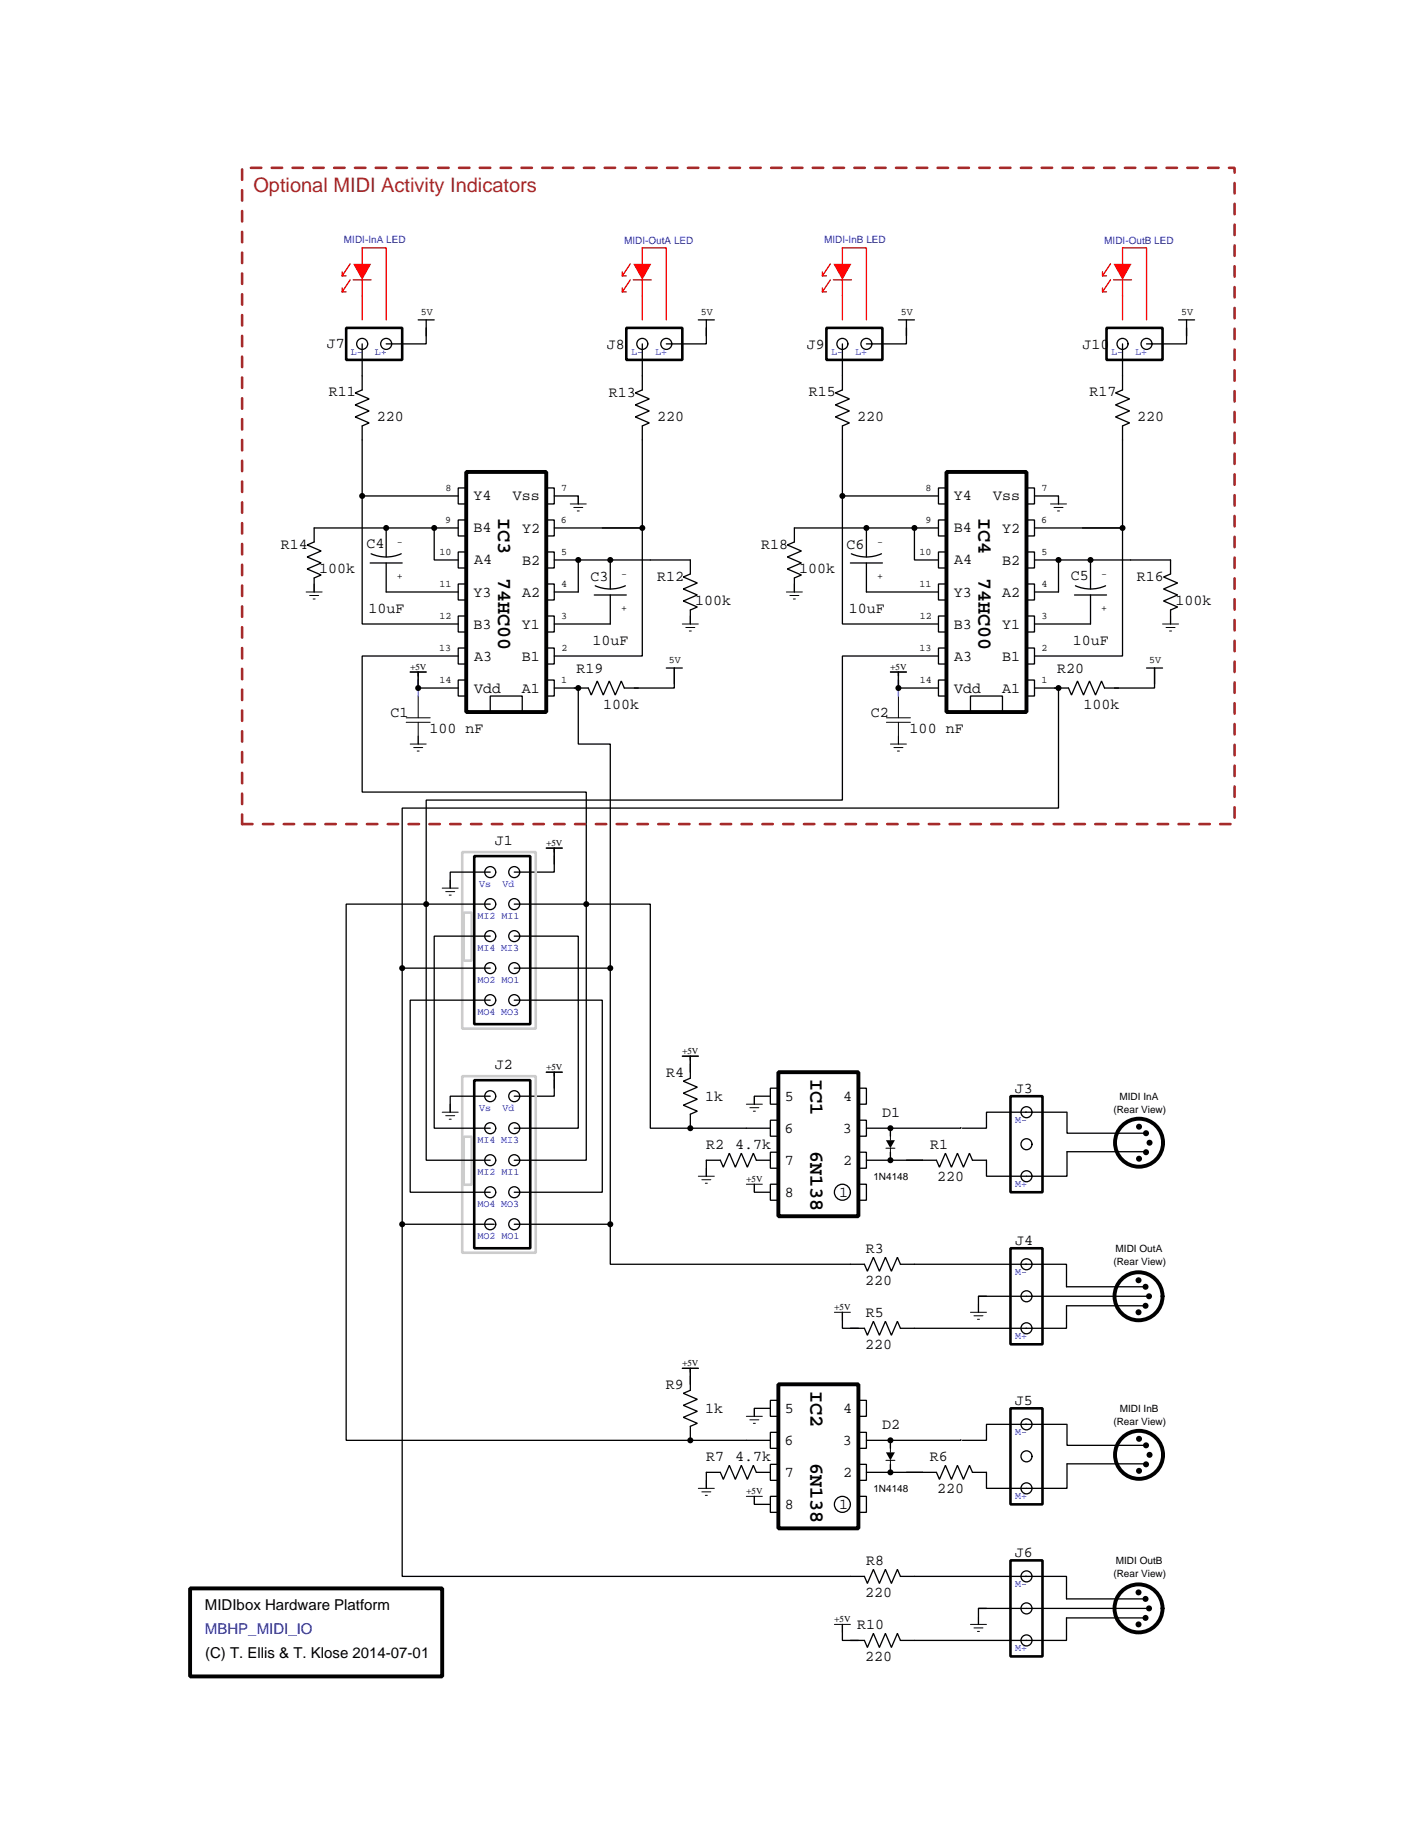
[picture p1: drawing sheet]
<svg xmlns="http://www.w3.org/2000/svg" width="216mm" height="279mm" viewBox="0 0 216 279" stroke-linecap="round" stroke-linejoin="round" font-family="sans-serif">
<g fill="none" stroke="#000" stroke-width=".59">
<path d="M70.6 71.5h12.2v36.4h-12.2zM117.9 162.5h12.2v21.8h-12.2zM117.9 209.7h12.2v21.9h-12.2zM28.8 240.7h38.2v13.3h-38.2z"/>
<circle cx="172.6" cy="173.1" r="3.6"/>
<circle cx="172.5" cy="196.4" r="3.6"/>
<circle cx="172.6" cy="220.4" r="3.6"/>
<circle cx="172.5" cy="243.7" r="3.6"/>
</g>
<g fill="none" stroke="#000" stroke-width=".2">
<path d="M54.9 52.1v7l-1.1 .4 2.1 .9-2.1 1 2.1 .9-2.1 .9 2.1 .9-1 .4v30h14.5M97.3 52.1v7l-1 .4 2.1 .9-2.1 1 2.1 .9-2.1 .9 2.1 .9-1.1 .4v15.5h-6M54.9 75.1h14.5M58.5 80v4.4M65.8 80v4.8h3.6M69.4 78.8h1.2v2.4h-1.2zM69.4 73.9h1.2v2.5h-1.2zM69.4 80h-21.8v2.1l-1.1 .5 2.2 .9-2.2 .9 2.2 .9-2.2 .9 2.2 .9-1.1 .5v2.1M82.8 78.8h1.2v2.4h-1.2zM82.8 73.9h1.2v2.5h-1.2zM84 80h13.3v19.4h-13.3M84 75.1h3.6v1.3"/>
<path d="M56.1 85.3h4.8M56.2 83.9a5.6 5.6 0 0 0 4.6 0M58.5 85.3v4.4h10.9M69.4 83.6h1.2v2.5h-1.2zM69.4 88.5h1.2v2.4h-1.2zM69.4 93.3h1.2v2.5h-1.2zM69.4 98.2h1.2v2.4h-1.2zM82.8 83.6h1.2v2.5h-1.2zM82.8 88.5h1.2v2.4h-1.2zM82.8 98.2h1.2v2.4h-1.2zM82.8 93.3h1.2v2.5h-1.2zM84 84.8h3.6v4.9h-3.6"/>
<path d="M87.6 84.8h17v2.2l-1.1 .4 2.2 .9-2.2 .9 2.2 1-2.2 .9 2.2 .9-1.1 .4v2.1M90 90.2h4.9M90.2 88.8a5.6 5.6 0 0 0 4.5 0M92.5 90.2v4.3h-8.5M92.5 84.8v4.4M63.4 103v1.2h6M69.4 103h1.2v2.5h-1.2zM74.3 105.5h4.8v2.4h-4.8zM82.8 103h1.2v2.5h-1.2zM64.6 137v38.8h9.7M74.3 132.1h-6.1v2.5M74.3 137h-21.9v81.2h52.2"/>
<path d="M77.9 137h20.6v33.9h6.1M84 129.7v2.4h-6.1M88.8 137v38.8h-10.9M74.3 141.8h-8.5v29.1h8.5M74.3 151.5h-12.2v29.1h12.2M74.3 146.7h-13.4v38.8h14M77.9 151.5h13.4v29.1h-13.4M77.9 146.7h14.6v38.8h-14.6M74.3 166.1h-6.1v2.4M84 163.7v2.4h-6.1M103.4 160h2.4M104.6 160v3.4l-1.1 .4 2.2 .9-2.2 .9 2.2 .9-2.2 1 2.2 .9-1.1 .4v2.1"/>
<path d="M104.6 170.9h12.1M114.3 179.4v1.2h2.4M116.7 169.7h1.2v2.5h-1.2zM116.7 174.6h1.2v2.4h-1.2zM116.7 179.4h1.2v2.5h-1.2zM116.7 164.9h1.2v2.4h-1.2zM116.7 166.1h-2.4v1.2M116.7 175.8h-2.1l-.5-1.1-.9 2.2-.9-2.2-.9 2.2-.9-2.2-.9 2.2-.5-1.1h-2.1v2.4M130.1 169.7h1.2v2.5h-1.2zM130.1 174.6h1.2v2.4h-1.2zM130.1 179.4h1.2v2.5h-1.2zM130.1 164.9h1.2v2.4h-1.2z"/>
<path d="M134.9 170.9v1.3M134.9 174.6v1.2M145.6 170.9h-14.3M155.4 168.5h6.2M155.5 168.5h-6v2.4h-3.7M161.7 168.5v3.2h11.9M173.7 174.5h-12v3.7h-12.2v-2.4h-2.2l-.4-1.1-.9 2.2-.9-2.2-.9 2.2-1-2.2-.9 2.2-.4-1.1h-10.6M60.9 185.5v53.4h70.1l.4 1 .9-2.1 .9 2.1 .9-2.1 1 2.1 .9-2.1 .4 1.1h19.1M92.5 185.5v6.1h38.5l.4 1 .9-2.1 .9 2.1 .9-2.1 1 2.1 .9-2.1 .4 1.1h19.1M127.6 198.8v2.5h2.5M148.2 196.4h25.5M149.5 196.4h-1.3v2.4"/>
<path d="M155.4 191.6h6.2v3.4h12M173.7 197.9h-12.1v3.4h-6.2M103.4 207.3h2.4M104.6 207.3v3.4l-1.1 .4 2.2 .9-2.2 .9 2.2 .9-2.2 1 2.2 .9-1.1 .4v2.1M104.6 218.2h12.1M116.7 217h1.2v2.5h-1.2zM116.7 212.2h1.2v2.4h-1.2zM116.7 213.4h-2.4v1.2M128.8 201.3h2.2l.4 1 .9-2.1 .9 2.1 .9-2.1 1 2.1 .9-2.1 .4 1.1h19.1M130.1 217h1.2v2.5h-1.2zM130.1 212.2h1.2v2.4h-1.2zM134.9 218.2v1.3"/>
<path d="M145.6 218.2h-14.3M155.4 215.8h6.2M155.5 215.8h-6v2.4h-3.7M161.7 215.8v3.2h11.9M114.3 226.7v1.2h2.4M116.7 221.9h1.2v2.4h-1.2zM116.7 226.7h1.2v2.5h-1.2zM116.7 223.1h-2.1l-.5-1.1-.9 2.1-.9-2.1-.9 2.1-.9-2.1-.9 2.1-.5-1h-2.1v2.4M130.1 221.9h1.2v2.4h-1.2zM130.1 226.7h1.2v2.5h-1.2zM134.9 221.9v1.2M155.4 238.9h6.2v3.4h12"/>
<path d="M173.7 221.8h-12v3.7h-12.2v-2.4h-2.2l-.4-1.1-.9 2.1-.9-2.1-.9 2.1-1-2.1-.9 2.1-.4-1h-10.6M127.6 246.1v2.5h2.5M128.8 248.6h2.2l.4 1 .9-2.1 .9 2.1 .9-2.1 1 2.1 .9-2.1 .4 1.1h19.1M148.2 243.7h25.5M149.5 243.7h-1.3v2.4M173.7 245.1h-12.1v3.5h-6.2"/>
<circle cx="54.9" cy="52.1" r=".83"/>
<circle cx="58.5" cy="52.1" r=".83"/>
<circle cx="97.3" cy="52.1" r=".83"/>
<circle cx="101" cy="52.1" r=".83"/>
<circle cx="74.3" cy="132.1" r=".83"/>
<circle cx="74.3" cy="137" r=".83"/>
<circle cx="77.9" cy="132.1" r=".83"/>
<circle cx="77.9" cy="137" r=".83"/>
<circle cx="74.3" cy="146.7" r=".83"/>
<circle cx="74.3" cy="141.8" r=".83"/>
<circle cx="74.3" cy="151.5" r=".83"/>
<circle cx="77.9" cy="146.7" r=".83"/>
<circle cx="77.9" cy="151.5" r=".83"/>
<circle cx="77.9" cy="141.8" r=".83"/>
<circle cx="74.3" cy="170.9" r=".83"/>
<circle cx="74.3" cy="166.1" r=".83"/>
<circle cx="74.3" cy="175.8" r=".83"/>
<circle cx="77.9" cy="170.9" r=".83"/>
<circle cx="77.9" cy="166.1" r=".83"/>
<circle cx="77.9" cy="175.8" r=".83"/>
<circle cx="155.5" cy="168.5" r=".83"/>
<circle cx="155.5" cy="178.2" r=".83"/>
<circle cx="155.5" cy="173.4" r=".83"/>
<circle cx="74.3" cy="185.5" r=".83"/>
<circle cx="74.3" cy="180.6" r=".83"/>
<circle cx="77.9" cy="185.5" r=".83"/>
<circle cx="77.9" cy="180.6" r=".83"/>
<circle cx="127.6" cy="180.6" r="1.21"/>
<circle cx="155.5" cy="191.6" r=".83"/>
<circle cx="155.5" cy="196.4" r=".83"/>
<circle cx="155.5" cy="201.3" r=".83"/>
<circle cx="155.5" cy="215.8" r=".83"/>
<circle cx="127.6" cy="227.9" r="1.21"/>
<circle cx="155.5" cy="225.5" r=".83"/>
<circle cx="155.5" cy="238.9" r=".83"/>
<circle cx="155.5" cy="220.7" r=".83"/>
<circle cx="155.5" cy="243.7" r=".83"/>
<circle cx="155.5" cy="248.6" r=".83"/>
</g>
<path d="M52.4 49.7h8.5v4.8h-8.5zM94.9 49.7h8.5v4.8h-8.5zM71.8 129.7h8.5v25.5h-8.5zM71.8 163.7h8.5v25.4h-8.5zM153.1 166.1h4.8v14.5h-4.8zM153.1 189.1h4.8v14.6h-4.8zM153.1 213.4h4.8v14.5h-4.8zM153.1 236.4h4.8v14.6h-4.8z" fill="none" stroke="#000" stroke-width=".39"/>
<path d="M70 129.1h11.2v26.8h-11.2zM70.3 138.3h1.2v7.3h-1.2zM70 163.1h11.2v26.7h-11.2zM70.3 172.2h1.2v7.3h-1.2z" fill="none" stroke="#ccc" stroke-width=".39"/>
<g fill="none" stroke="#000" stroke-width=".15">
<path d="M86.4 76.4h2.4M86.9 76.9h1.4M87.5 77.4h.3M87.6 75.1v1.3M46.4 89.7h2.4M46.9 90.2h1.4M47.4 90.8h.3M47.6 88.5v1.2M103.4 94.5h2.4M103.9 95.1h1.4M104.4 95.6h.3M104.6 93.3v1.2"/>
<path d="M67 134.6h2.4M67.5 135.1h1.4M68.1 135.6h.3M68.2 133.4v1.2M67 168.5h2.4M67.5 169h1.4M68.1 169.6h.3M68.2 167.3v1.2M103.4 160h2.4M104.6 160v1.2M105.8 178.2h2.4M106.3 178.8h1.4"/>
<path d="M106.9 179.3h.3M107 177v1.2M113.1 167.3h2.4M113.1 179.4h2.4M113.6 167.8h1.4M114.1 168.4h.3M114.3 166.1v1.2M114.3 179.4v1.2M134.2 174h1.4M134.9 171.6v1.2M134.9 174v1.2M126.4 198.8h2.4"/>
<path d="M127.6 198.8v1.2M147 198.8h2.5M147.6 199.4h1.3M148.1 199.9h.3M148.2 197.6v1.2M103.4 207.3h2.4M104.6 207.3v1.2M113.1 214.6h2.4M113.6 215.1h1.4M114.1 215.7h.3M114.3 213.4v1.2M134.9 218.8v1.3"/>
<path d="M105.8 225.5h2.4M106.3 226h1.4M106.9 226.6h.3M107 224.3v1.2M113.1 226.7h2.4M114.3 226.7v1.2M134.2 221.3h1.4M134.9 221.3v1.2M126.4 246.1h2.4M127.6 246.1v1.2M147 246.1h2.5M147.6 246.7h1.3"/>
<path d="M148.1 247.2h.3M148.2 244.9v1.2"/>
</g>
<g fill="#000">
<path d="M134.2 172.8h1.4l-.7 1.2zM134.2 220.1h1.4l-.7 1.2z"/>
<circle cx="54.9" cy="75.1" r=".45"/>
<circle cx="58.5" cy="80" r=".45"/>
<circle cx="65.8" cy="80" r=".45"/>
<circle cx="97.3" cy="80" r=".45"/>
<circle cx="87.6" cy="84.8" r=".45"/>
<circle cx="92.5" cy="84.8" r=".45"/>
<circle cx="64.6" cy="137" r=".45"/>
<circle cx="88.8" cy="137" r=".45"/>
<circle cx="104.6" cy="170.9" r=".45"/>
<circle cx="134.9" cy="175.8" r=".45"/>
<circle cx="134.9" cy="170.9" r=".45"/>
<circle cx="172.6" cy="170.7" r=".45"/>
<circle cx="172.6" cy="175.6" r=".45"/>
<circle cx="173.6" cy="171.7" r=".45"/>
<circle cx="173.6" cy="174.6" r=".45"/>
<circle cx="174.2" cy="173.1" r=".45"/>
<circle cx="60.9" cy="185.5" r=".45"/>
<circle cx="92.5" cy="185.5" r=".45"/>
<circle cx="172.5" cy="194" r=".45"/>
<circle cx="172.5" cy="198.8" r=".45"/>
<circle cx="173.6" cy="195" r=".45"/>
<circle cx="173.6" cy="197.9" r=".45"/>
<circle cx="174.1" cy="196.4" r=".45"/>
<circle cx="104.6" cy="218.2" r=".45"/>
<circle cx="134.9" cy="218.2" r=".45"/>
<circle cx="172.6" cy="218" r=".45"/>
<circle cx="173.6" cy="219" r=".45"/>
<circle cx="134.9" cy="223.1" r=".45"/>
<circle cx="172.6" cy="222.9" r=".45"/>
<circle cx="173.6" cy="221.9" r=".45"/>
<circle cx="174.2" cy="220.4" r=".45"/>
<circle cx="172.5" cy="246.1" r=".45"/>
<circle cx="172.5" cy="241.3" r=".45"/>
<circle cx="173.6" cy="245.1" r=".45"/>
<circle cx="173.6" cy="242.3" r=".45"/>
<circle cx="174.1" cy="243.7" r=".45"/>
</g>
<path d="M95.9 40h2.8l-1.4 2.4z" fill="#f00"/>
<path d="M95.5 40l-1.2 1.8M97.3 40v-2.4h3.7v10.9M94.3 41.2v.6M94.3 43.6v.6M94.3 41.8h.6M94.3 44.2h.6M95.5 42.4l-1.2 1.8M95.9 42.4h2.8M97.3 42.4v6.1" fill="none" stroke="#f00" stroke-width=".2"/>
<path d="M53.5 40h2.7l-1.3 2.4z" fill="#f00"/>
<path d="M53.1 40l-1.3 1.8M54.9 40v-2.4h3.6v10.9M51.8 41.2v.6M51.8 43.6v.6M51.8 41.8h.6M51.8 44.2h.6M53.1 42.4l-1.3 1.8M53.5 42.4h2.7M54.9 42.4v6.1" fill="none" stroke="#f00" stroke-width=".2"/>
<g fill="none" stroke="#000" stroke-width=".15">
<path d="M159.2 76.4h2.4M159.7 76.9h1.4M160.2 77.4h.3M160.4 75.1v1.3M119.1 89.7h2.5M119.7 90.2h1.3M120.2 90.8h.3M120.4 88.5v1.2M176.1 94.5h2.5M176.7 95.1h1.3M177.2 95.6h.3M177.3 93.3v1.2"/>
<path d="M61.5 108.8h3.7M61.5 109.4h3.7M62.1 112.7h2.5M62.7 113.3h1.3M63.2 113.8h.3M63.4 105.5v3.3M63.4 109.4v3.3"/>
</g>
<path d="M63.4 103v2.5" fill="none" stroke="#9c1fef" stroke-width=".2"/>
<g fill="#000">
<circle cx="127.6" cy="75.1" r=".45"/>
<circle cx="131.3" cy="80" r=".45"/>
<circle cx="138.5" cy="80" r=".45"/>
<circle cx="170.1" cy="80" r=".45"/>
<circle cx="160.4" cy="84.8" r=".45"/>
<circle cx="165.2" cy="84.8" r=".45"/>
<circle cx="63.4" cy="104.2" r=".45"/>
</g>
<g fill="none" stroke="#000" stroke-width=".2">
<path d="M63.4 48.5h2.4M64.6 49.7v2.4h-6.1M64.6 48.5v2.4M105.8 48.5h2.4M107 49.7v2.4h-6M107 48.5v2.4M127.6 52.1v7l-1 .4 2.1 .9-2.1 1 2.1 .9-2.1 .9 2.1 .9-1.1 .4v30h14.6M170.1 52.1v7l-1.1 .4 2.1 .9-2.1 1 2.1 .9-2.1 .9 2.1 .9-1 .4v15.5h-6.1M127.6 75.1h14.6M131.3 80v4.4M138.5 80v4.8h3.7M142.2 78.8h1.2v2.4h-1.2z"/>
<path d="M142.2 73.9h1.2v2.5h-1.2zM142.2 80h-21.8v2.1l-1.1 .5 2.1 .9-2.1 .9 2.1 .9-2.1 .9 2.1 .9-1 .5v2.1M155.5 78.8h1.2v2.4h-1.2zM155.5 73.9h1.2v2.5h-1.2zM156.7 80h13.4v19.4h-13.4M156.7 75.1h3.7v1.3M128.8 85.3h4.9M129 83.9a5.6 5.6 0 0 0 4.5 0M131.3 85.3v4.4h10.9M142.2 83.6h1.2v2.5h-1.2zM142.2 88.5h1.2v2.4h-1.2zM142.2 93.3h1.2v2.5h-1.2z"/>
<path d="M142.2 98.2h1.2v2.4h-1.2zM155.5 83.6h1.2v2.5h-1.2zM155.5 88.5h1.2v2.4h-1.2zM155.5 98.2h1.2v2.4h-1.2zM155.5 93.3h1.2v2.5h-1.2zM156.7 84.8h3.7v4.9h-3.7M160.4 84.8h16.9v2.2l-1 .4 2.1 .9-2.1 .9 2.1 1-2.1 .9 2.1 .9-1.1 .4v2.1M162.8 90.2h4.8M162.9 88.8a5.6 5.6 0 0 0 4.6 0M165.2 90.2v4.3h-8.5M165.2 84.8v4.4M84 104.2h5.1l.5 1.1 .9-2.1 .9 2.1 .9-2.1 .9 2.1 .9-2.1 .5 1h2.1"/>
<path d="M101 101.2h2.4M102.2 103.6v-2.4v3h-6.1M136.1 103v1.2h6.1M142.2 103h1.2v2.5h-1.2zM147 105.5h4.9v2.4h-4.9zM155.5 103h1.2v2.5h-1.2z"/>
<circle cx="127.6" cy="52.1" r=".83"/>
<circle cx="131.3" cy="52.1" r=".83"/>
<circle cx="170.1" cy="52.1" r=".83"/>
<circle cx="173.7" cy="52.1" r=".83"/>
</g>
<path d="M143.4 71.5h12.1v36.4h-12.1z" fill="none" stroke="#000" stroke-width=".59"/>
<path d="M125.2 49.7h8.5v4.8h-8.5zM167.6 49.7h8.5v4.8h-8.5z" fill="none" stroke="#000" stroke-width=".39"/>
<path d="M168.7 40h2.7l-1.3 2.4z" fill="#f00"/>
<path d="M168.3 40l-1.3 1.8M170.1 40v-2.4h3.6v10.9M167 41.2v.6M167 43.6v.6M167 41.8h.6M167 44.2h.6M168.3 42.4l-1.3 1.8M168.7 42.4h2.7M170.1 42.4v6.1" fill="none" stroke="#f00" stroke-width=".2"/>
<path d="M126.3 40h2.7l-1.4 2.4z" fill="#f00"/>
<path d="M125.8 40l-1.2 1.8M127.6 40v-2.4h3.7v10.9M124.6 41.2v.6M124.6 43.6v.6M124.6 41.8h.6M124.6 44.2h.6M125.8 42.4l-1.2 1.8M126.3 42.4h2.7M127.6 42.4v6.1" fill="none" stroke="#f00" stroke-width=".2"/>
<g fill="none" stroke="#000" stroke-width=".15">
<path d="M62.1 101.8h2.5M63.4 101.8v1.2M134.3 108.8h3.6M134.3 109.4h3.6M134.9 112.7h2.4M134.9 101.8h2.4M135.4 113.3h1.4M136 113.8h.3M136.1 101.8v1.2M136.1 105.5v3.3M136.1 109.4v3.3M82.8 128.5h2.4"/>
<path d="M84 128.5v1.2M82.8 162.5h2.4M84 162.5v1.2"/>
</g>
<path d="M136.1 103v2.5" fill="none" stroke="#9c1fef" stroke-width=".2"/>
<g fill="#000">
<circle cx="87.6" cy="104.2" r=".45"/>
<circle cx="136.1" cy="104.2" r=".45"/>
<circle cx="160.4" cy="104.2" r=".45"/>
<circle cx="60.9" cy="146.7" r=".45"/>
<circle cx="92.5" cy="146.7" r=".45"/>
</g>
<g fill="none" stroke="#000" stroke-width=".2">
<path d="M136.1 48.5h2.4M137.3 49.7v2.4h-6M137.3 48.5v2.4M178.6 48.5h2.4M179.8 49.7v2.4h-6.1M179.8 48.5v2.4M69.4 99.4h-14.5v20.6h33.9v17M142.2 99.4h-14.6v21.8h-63v15.8M62.1 101.8h2.5M63.4 101.8v2.4M87.6 104.2v8.5h4.9v34M134.9 101.8h2.4"/>
<path d="M136.1 101.8v2.4M156.7 104.2h5.2l.4 1.1 1-2.1 .9 2.1 .9-2.1 .9 2.1 .9-2.1 .4 1h2.2M160.4 104.2v18.2h-99.5v24.3M173.7 101.2h2.4M174.9 103.6v-2.4v3h-6M82.8 128.5h2.4M84 128.5v2.4M77.9 141.8h9.7v29.1h-9.7M82.8 162.5h2.4M84 162.5v2.4"/>
</g>
<path d="M36.7 25.4h150.3v99.5h-150.3z" fill="none" stroke="#a52a2a" stroke-width=".39" stroke-dasharray="1.6 1.6"/>
<text font-size="3" fill="#a52a2a" x="38.4" y="29.1">Optional MIDI Activity Indicators</text>
<g font-size="3">
<text x="75.5" y="78.5" transform="rotate(90 75.5 78.5)">IC3</text>
<text x="148.2" y="78.5" transform="rotate(90 148.2 78.5)">IC4</text>
<text x="75.5" y="87.6" transform="rotate(90 75.5 87.6)">74HC00</text>
<text x="148.2" y="87.6" transform="rotate(90 148.2 87.6)">74HC00</text>
<text x="122.8" y="163.4" transform="rotate(90 122.8 163.4)">IC1</text>
<text x="122.8" y="174.3" transform="rotate(90 122.8 174.3)">6N138</text>
<text x="122.8" y="210.7" transform="rotate(90 122.8 210.7)">IC2</text>
<text x="122.8" y="221.6" transform="rotate(90 122.8 221.6)">6N138</text>
</g>
<g font-size="2.3">
<text x="49.5" y="52.8">J7</text>
<text x="91.9" y="52.8">J8</text>
<text x="122.2" y="52.8">J9</text>
<text x="164" y="52.8">J10</text>
<text x="49.8" y="60.1">R11</text>
<text x="57.1" y="63.7">220</text>
<text x="92.2" y="60.1">R13</text>
<text x="99.5" y="63.7">220</text>
<text x="122.6" y="60.1">R15</text>
<text x="129.9" y="63.7">220</text>
<text x="165" y="60.1">R17</text>
<text x="172.3" y="63.7">220</text>
<text x="71.7" y="75.8">Y4</text>
<text x="77.7" y="75.8">Vss</text>
<text x="144.5" y="75.8">Y4</text>
<text x="150.5" y="75.8">Vss</text>
<text x="42.6" y="83.1">R14</text>
<text x="55.5" y="83.1">C4</text>
<text x="71.8" y="80.7">B4</text>
<text x="79.1" y="80.7">Y2</text>
<text x="115.3" y="83.1">R18</text>
<text x="128.3" y="83.1">C6</text>
<text x="144.5" y="80.7">B4</text>
<text x="151.9" y="80.7">Y2</text>
<text x="48.3" y="86.8">100k</text>
<text x="71.8" y="85.5">A4</text>
<text x="79.1" y="85.5">B2</text>
<text x="89.5" y="88">C3</text>
<text x="99.6" y="88">R12</text>
<text x="121.1" y="86.8">100k</text>
<text x="144.6" y="85.5">A4</text>
<text x="151.9" y="85.5">B2</text>
<text x="162.2" y="88">C5</text>
<text x="172.3" y="88">R16</text>
<text x="55.8" y="92.8">10uF</text>
<text x="71.7" y="90.4">Y3</text>
<text x="71.8" y="95.2">B3</text>
<text x="79.1" y="95.2">Y1</text>
<text x="79.1" y="90.4">A2</text>
<text x="105.3" y="91.6">100k</text>
<text x="128.6" y="92.8">10uF</text>
<text x="144.5" y="90.4">Y3</text>
<text x="144.5" y="95.2">B3</text>
<text x="151.8" y="95.2">Y1</text>
<text x="151.9" y="90.4">A2</text>
<text x="178.1" y="91.6">100k</text>
<text x="71.8" y="100.1">A3</text>
<text x="79.1" y="100.1">B1</text>
<text x="87.4" y="101.9">R19</text>
<text x="89.8" y="97.7">10uF</text>
<text x="144.6" y="100.1">A3</text>
<text x="151.8" y="100.1">B1</text>
<text x="160.2" y="101.9">R20</text>
<text x="162.5" y="97.7">10uF</text>
<text x="71.8" y="104.9">Vdd</text>
<text x="79.1" y="104.9">A1</text>
<text x="91.4" y="107.4">100k</text>
<text x="144.6" y="104.9">Vdd</text>
<text x="151.8" y="104.9">A1</text>
<text x="164.1" y="107.4">100k</text>
<text x="59.2" y="108.6">C1</text>
<text x="65.1" y="111">100 nF</text>
<text x="131.9" y="108.6">C2</text>
<text x="137.8" y="111">100 nF</text>
<text x="75" y="128">J1</text>
<text x="75" y="161.9">J2</text>
<text x="100.9" y="163.1">R4</text>
<text x="106.9" y="166.8">1k</text>
<text x="118.9" y="166.8">5</text>
<text x="127.8" y="166.8">4</text>
<text x="153.8" y="165.6">J3</text>
<text x="118.8" y="171.6">6</text>
<text x="127.7" y="171.6">3</text>
<text x="133.7" y="169.2">D1</text>
<text x="107" y="174.1">R2</text>
<text x="111.4" y="174.1">4.7k</text>
<text x="118.9" y="176.5">7</text>
<text x="127.8" y="176.5">2</text>
<text x="140.9" y="174.1">R1</text>
<text x="142" y="178.9">220</text>
<text x="118.9" y="181.3">8</text>
<text x="127.1" y="181.3">1</text>
<text x="131.2" y="189.8">R3</text>
<text x="153.8" y="188.6">J4</text>
<text x="131.1" y="194.7">220</text>
<text x="131.2" y="199.5">R5</text>
<text x="131.1" y="204.4">220</text>
<text x="100.9" y="210.4">R9</text>
<text x="106.9" y="214.1">1k</text>
<text x="118.9" y="214.1">5</text>
<text x="127.8" y="214.1">4</text>
<text x="153.8" y="212.9">J5</text>
<text x="107" y="221.3">R7</text>
<text x="111.4" y="221.3">4.7k</text>
<text x="118.8" y="218.9">6</text>
<text x="127.7" y="218.9">3</text>
<text x="133.7" y="216.5">D2</text>
<text x="140.9" y="221.4">R6</text>
<text x="118.9" y="223.8">7</text>
<text x="127.8" y="223.8">2</text>
<text x="142" y="226.2">220</text>
<text x="118.9" y="228.6">8</text>
<text x="127.1" y="228.6">1</text>
<text x="131.2" y="237.1">R8</text>
<text x="153.8" y="235.9">J6</text>
<text x="31.1" y="243.9">MIDIbox Hardware Platform</text>
<text x="131.1" y="242">220</text>
<text x="31.1" y="251.2">(C) T. Ellis &amp; T. Klose 2014-07-01</text>
<text x="129.9" y="246.8">R10</text>
<text x="131.1" y="251.7">220</text>
</g>
<text font-size="2.3" fill="#00f" x="31.1" y="247.6">MBHP_MIDI_IO</text>
<g font-size="1.5" fill="#00f">
<text x="52.1" y="36.9">MIDI-InA LED</text>
<text x="94.5" y="36.9">MIDI-OutA LED</text>
<text x="124.9" y="36.9">MIDI-InB LED</text>
<text x="167.3" y="36.9">MIDI-OutB LED</text>
<text x="53.2" y="53.7">L-</text>
<text x="56.8" y="53.7">L+</text>
<text x="95.6" y="53.7">L-</text>
<text x="99.2" y="53.7">L+</text>
<text x="125.9" y="53.7">L-</text>
<text x="129.6" y="53.7">L+</text>
<text x="168.4" y="53.7">L-</text>
<text x="172" y="53.7">L+</text>
<text x="72.6" y="134.4">Vs</text>
<text x="76.1" y="134.4">Vd</text>
<text x="72.3" y="139.3">MI2 MI1</text>
<text x="72.3" y="144.1">MI4 MI3</text>
<text x="72.3" y="149">MO2 MO1</text>
<text x="72.3" y="153.8">MO4 MO3</text>
<text x="72.3" y="173.2">MI4 MI3</text>
<text x="72.6" y="168.3">Vs</text>
<text x="76.1" y="168.4">Vd</text>
<text x="153.8" y="170.2">M-</text>
<text x="72.3" y="178.1">MI2 MI1</text>
<text x="153.8" y="179.9">M+</text>
<text x="72.3" y="182.9">MO4 MO3</text>
<text x="72.3" y="187.8">MO2 MO1</text>
<text x="153.8" y="193.2">M-</text>
<text x="153.8" y="202.9">M+</text>
<text x="153.8" y="217.4">M-</text>
<text x="153.8" y="227.2">M+</text>
<text x="153.8" y="240.5">M-</text>
<text x="153.8" y="250.2">M+</text>
</g>
<g font-size="1.5">
<text x="63.7" y="47.7">5V</text>
<text x="106.2" y="47.7">5V</text>
<text x="136.5" y="47.7">5V</text>
<text x="178.9" y="47.7">5V</text>
<text x="67.5" y="74.4">8</text>
<text x="85" y="74.4">7</text>
<text x="140.2" y="74.4">8</text>
<text x="157.8" y="74.4">7</text>
<text x="60.1" y="82.6">-</text>
<text x="67.4" y="79.3">9</text>
<text x="85" y="79.3">6</text>
<text x="132.9" y="82.6">-</text>
<text x="140.2" y="79.3">9</text>
<text x="157.7" y="79.3">6</text>
<text x="60.1" y="87.7">+</text>
<text x="66.6" y="88.9">11</text>
<text x="66.6" y="84.1">10</text>
<text x="85" y="88.9">4</text>
<text x="85" y="84.1">5</text>
<text x="94.1" y="87.5">-</text>
<text x="132.9" y="87.7">+</text>
<text x="139.3" y="88.9">11</text>
<text x="139.3" y="84.1">10</text>
<text x="157.8" y="88.9">4</text>
<text x="157.8" y="84.1">5</text>
<text x="166.9" y="87.5">-</text>
<text x="66.6" y="93.8">12</text>
<text x="85" y="93.8">3</text>
<text x="94.1" y="92.5">+</text>
<text x="139.3" y="93.8">12</text>
<text x="157.8" y="93.8">3</text>
<text x="166.9" y="92.5">+</text>
<text x="66.5" y="98.7">13</text>
<text x="85.1" y="98.7">2</text>
<text x="101.3" y="100.5">5V</text>
<text x="139.3" y="98.7">13</text>
<text x="157.8" y="98.7">2</text>
<text x="174.1" y="100.5">5V</text>
<text x="66.6" y="103.5">14</text>
<text x="85" y="103.5">1</text>
<text x="139.3" y="103.5">14</text>
<text x="157.8" y="103.5">1</text>
<text x="169.6" y="166.6">MIDI InA</text>
<text x="168.7" y="168.6">(Rear View)</text>
<text x="132.3" y="178.8">1N4148</text>
<text x="168.7" y="191.7">(Rear View)</text>
<text x="169" y="189.7">MIDI OutA</text>
<text x="168.7" y="215.9">(Rear View)</text>
<text x="169.6" y="213.9">MIDI InB</text>
<text x="132.3" y="226.1">1N4148</text>
<text x="168.7" y="238.9">(Rear View)</text>
<text x="169.1" y="237">MIDI OutB</text>
</g>
<g font-size="1.4">
<text x="62.2" y="101.5">+5V</text>
<text x="134.9" y="101.5">+5V</text>
<text x="82.8" y="128.2">+5V</text>
<text x="103.4" y="159.7">+5V</text>
<text x="82.8" y="162.2">+5V</text>
<text x="113.1" y="179.1">+5V</text>
<text x="126.5" y="198.5">+5V</text>
<text x="103.4" y="207">+5V</text>
<text x="113.1" y="226.4">+5V</text>
<text x="126.5" y="245.8">+5V</text>
</g>
</svg>
